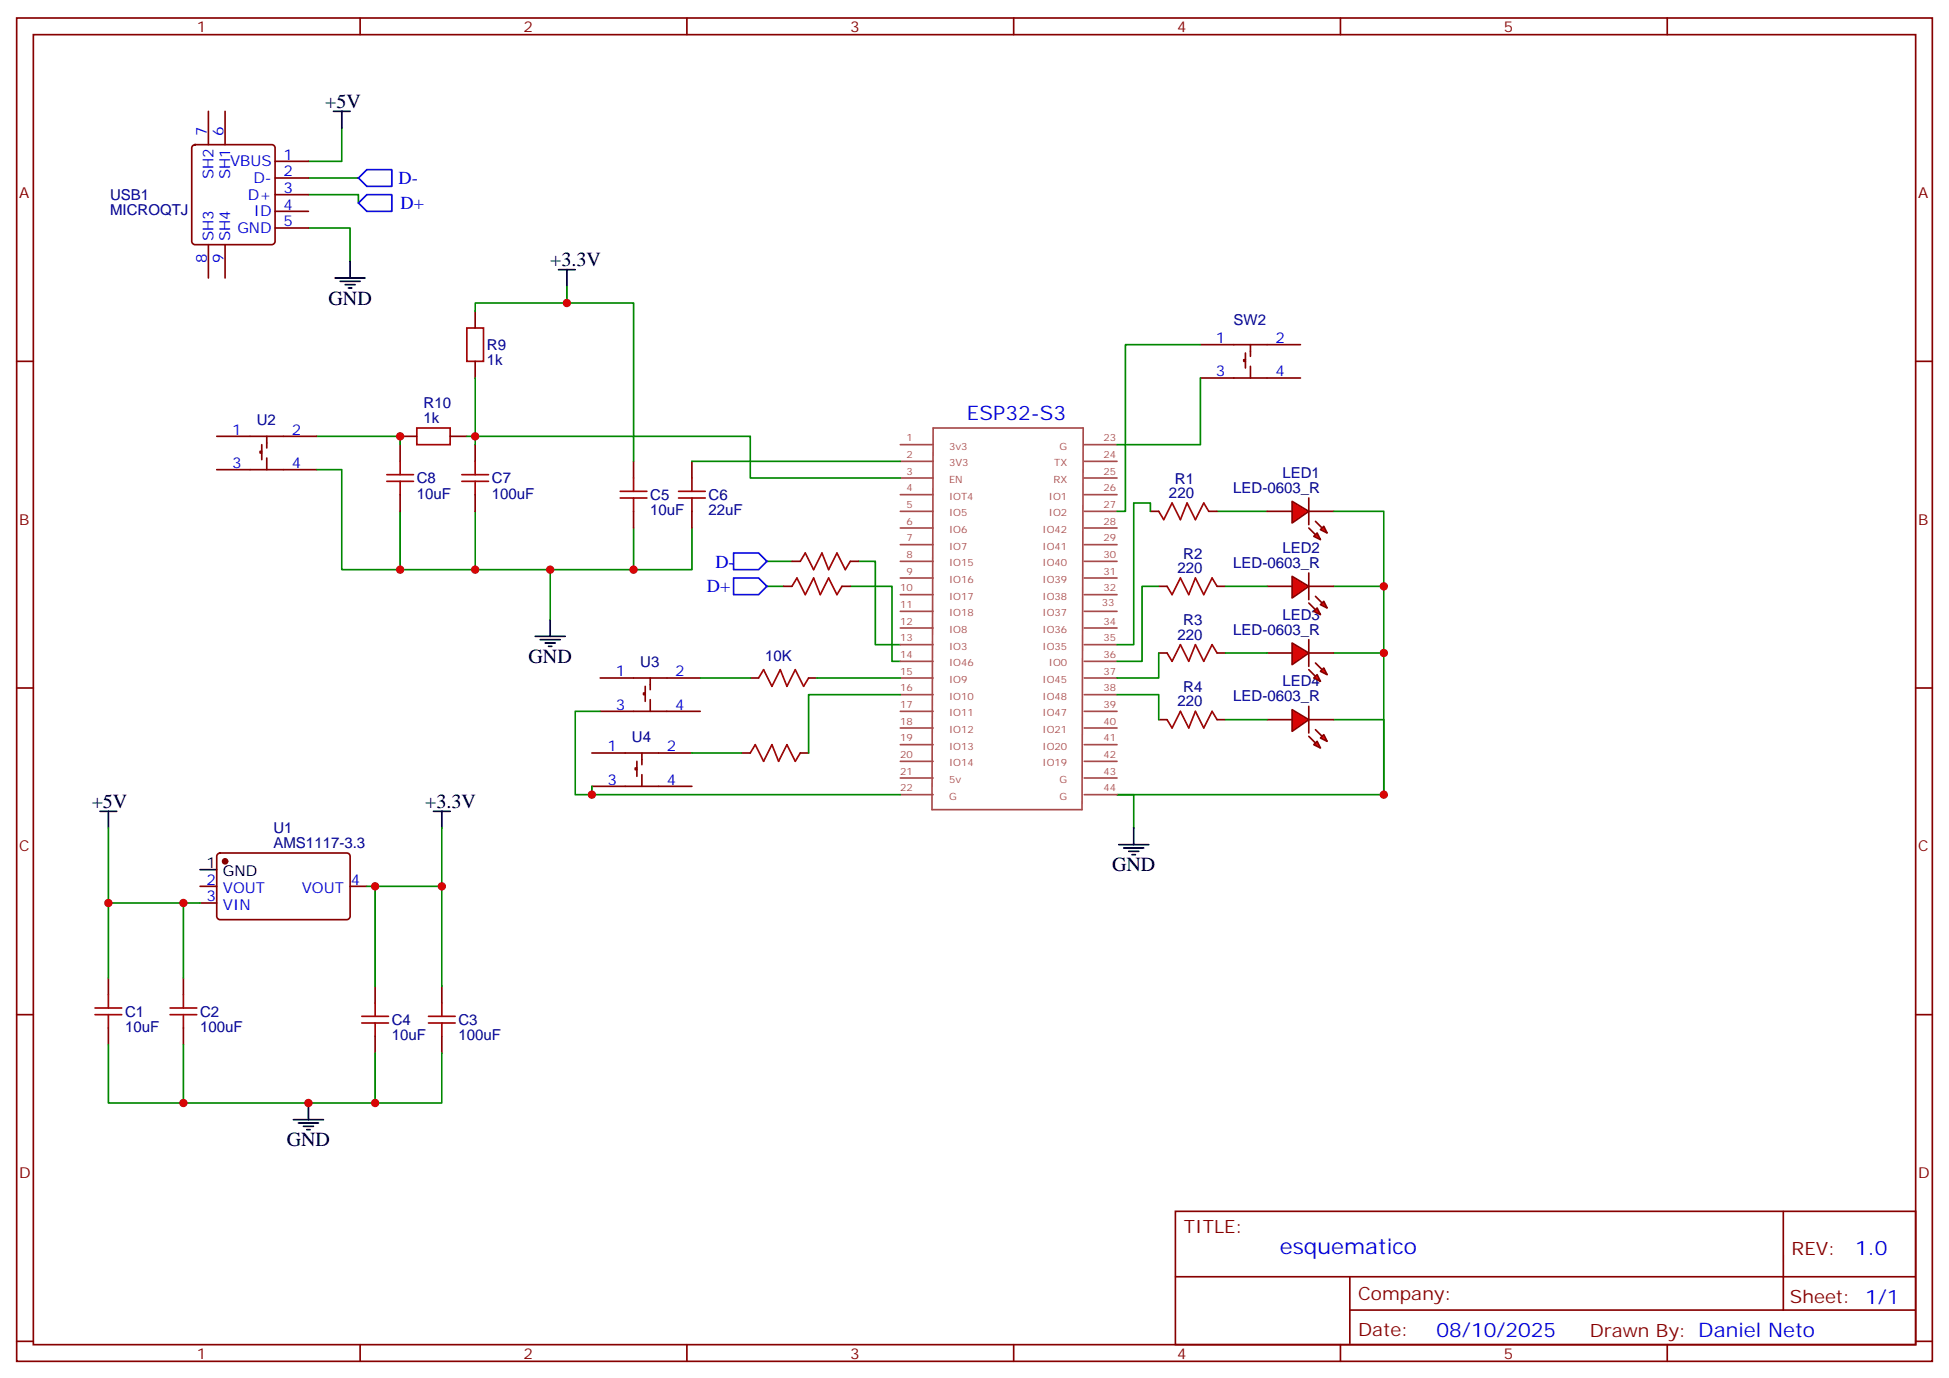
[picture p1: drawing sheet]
<svg xmlns="http://www.w3.org/2000/svg" width="412mm" height="292mm" viewBox="0 0 412 292" stroke-linecap="round" stroke-linejoin="round" font-family="sans-serif">
<g fill="none" stroke="#870000" stroke-width=".35">
<path d="M3.5 3.8h405.4v284.3h-405.4zM7.1 7.3h398.2v277.3h-398.2zM76.2 3.8v3.5M145.3 3.8v3.5M214.5 3.8v3.5M283.6 3.8v3.5M352.8 3.8v3.5M40.8 30.8l.5-.2h16.2a.71 .71 0 0 1 .7 .7v19.8a.76 .76 0 0 1-.7 .7h-16.2a.76 .76 0 0 1-.7-.7v-19.8zM44.1 23.6v7M47.6 23.6v7M58.2 34.1h7.1M58.2 37.7h7.1"/>
<path d="M44.1 51.8v7M47.6 51.8v7M58.2 41.2h7.1M58.2 44.7h7.1M58.2 48.3h7.1M3.5 76.5h3.6M405.3 76.5h3.6M167.6 118.8h1.7M179.9 118.8h1.8M165.8 124.1h1.8M178.2 124.1h1.7M3.5 145.6h3.6"/>
<path d="M245.2 152.3h1.7M257.5 152.3h1.8M405.3 145.6h3.6M3.5 214.8h3.6M405.3 214.8h3.6M248.7 256.4h156.6v28.2h-156.6zM377.3 256.4v20.9M248.7 270.2h156.5M285.6 277.3h119.6M285.6 270.2v14.2M3.5 283.9h3.6M76.2 284.6v3.5"/>
<path d="M145.3 284.6v3.5M214.5 284.6v3.5M283.6 284.6v3.5M352.8 284.6v3.5M405.3 283.9h3.6"/>
</g>
<path d="M65.3 37.7h10.5M72.3 27.1v7h-7M65.3 41.2h10.5v1.8M65.3 48.3h8.8v7M162.3 118.8h5.3M181.7 118.8h3.5v17.7h5.3M162.3 124.1h3.5M179.9 124.1h8.8v15.9h1.8M282.2 138.2h10.6v30M282.2 124.1h10.6v14.1M282.2 152.3h10.6v15.9h-56.4" fill="none" stroke="#008700" stroke-width=".35"/>
<path d="M169.3 118.8l1.1-1.7 1.8 3.5 1.7-3.5 1.4 3.5 1.8-3.5 1.8 3.5 1-1.8M167.6 124.1l1-1.8 1.8 3.6 1.8-3.6 1.4 3.6 1.7-3.6 1.8 3.6 1.1-1.8M246.9 152.3l1.1 1.8 1.8-3.5 1.7 3.5 1.4-3.5 1.8 3.5 1.8-3.5 1 1.7" fill="none" stroke="#a10000" stroke-width=".35"/>
<path d="M77.6 35.9h5.3v3.5h-5.3l-1.8-1.7zM77.6 41.2h5.3v3.5h-5.3l-1.8-1.7zM155.2 117.1h5.3l1.8 1.7-1.8 1.8h-5.3zM155.2 122.3h5.3l1.8 1.8-1.8 1.8h-5.3z" fill="none" stroke="#00f" stroke-width=".35"/>
<path d="M70.6 23.6h3.5M72.3 23.6v3.5M70.9 58.8h6.4M72 59.5h4.2M74.1 55.3v3.5M73 60.3h2.1M73.7 61h.7" fill="none" stroke="#000" stroke-width=".35"/>
<g fill="#f00" stroke="#870000" stroke-width=".35">
<path d="M273.4 150.2l3.5 2.1-3.5 2.5z"/>
<path d="M276.9 149.5v5.7z"/>
</g>
<g fill="#870000" stroke="#870000" stroke-width=".35">
<path d="M276.9 155.9l1.4 1.4z"/>
<path d="M278.3 154.4l1.5 1.5z"/>
</g>
<g fill="#f00" stroke="#870000" stroke-width=".35">
<path d="M278 157.6l.7-.7 .7 1.4z"/>
<path d="M279.4 156.2l.7-.7 .7 1.4z"/>
</g>
<path d="M245.2 138.2h1.7M257.5 138.2h1.8M268.1 152.3h5.3M276.9 152.3h5.3" fill="none" stroke="#870000" stroke-width=".35"/>
<path d="M259.3 152.3h8.8" fill="none" stroke="#008700" stroke-width=".35"/>
<path d="M246.9 138.2l1.1 1.8 1.8-3.5 1.7 3.5 1.4-3.5 1.8 3.5 1.8-3.5 1 1.7" fill="none" stroke="#a10000" stroke-width=".35"/>
<g fill="#f00" stroke="#870000" stroke-width=".35">
<path d="M273.4 136.1l3.5 2.1-3.5 2.5z"/>
<path d="M276.9 135.4v5.6z"/>
</g>
<g fill="#870000" stroke="#870000" stroke-width=".35">
<path d="M276.9 141.7l1.4 1.5z"/>
<path d="M278.3 140.3l1.5 1.4z"/>
</g>
<g fill="#f00" stroke="#870000" stroke-width=".35">
<path d="M278.7 142.8l.7 1.4-1.4-.7z"/>
<path d="M279.4 142.1l.7-.7 .7 1.4z"/>
</g>
<path d="M245.2 124.1h1.7M257.5 124.1h1.8M268.1 138.2h5.3M276.9 138.2h5.3" fill="none" stroke="#870000" stroke-width=".35"/>
<path d="M259.3 138.2h8.8" fill="none" stroke="#008700" stroke-width=".35"/>
<path d="M246.9 124.1l1.1 1.8 1.8-3.6 1.7 3.6 1.4-3.6 1.8 3.6 1.8-3.6 1 1.8" fill="none" stroke="#a10000" stroke-width=".35"/>
<g fill="#f00" stroke="#870000" stroke-width=".35">
<path d="M273.4 122l3.5 2.1-3.5 2.5z"/>
<path d="M276.9 121.3v5.6z"/>
</g>
<g fill="#870000" stroke="#870000" stroke-width=".35">
<path d="M276.9 127.6l1.4 1.4z"/>
<path d="M278.3 126.2l1.5 1.4z"/>
</g>
<g fill="#f00" stroke="#870000" stroke-width=".35">
<path d="M278.7 128.7l.7 1.4-1.4-.7z"/>
<path d="M279.4 128l.7-.7 .7 1.4z"/>
</g>
<path d="M268.1 124.1h5.3M276.9 124.1h5.3" fill="none" stroke="#870000" stroke-width=".35"/>
<path d="M257.5 108.2h10.6M259.3 124.1h8.8" fill="none" stroke="#008700" stroke-width=".35"/>
<g fill="#f00" stroke="#870000" stroke-width=".35">
<path d="M273.4 106.1l3.5 2.1-3.5 2.5z"/>
<path d="M276.9 105.4v5.7z"/>
</g>
<g fill="#870000" stroke="#870000" stroke-width=".35">
<path d="M276.9 111.8l1.4 1.4z"/>
<path d="M278.3 110.3l1.5 1.5z"/>
</g>
<g fill="#f00" stroke="#870000" stroke-width=".35">
<path d="M278.7 112.8l.7 1.4-1.4-.7z"/>
<path d="M279.4 112.1l.7-.7 .7 1.4z"/>
</g>
<g fill="none" stroke="#870000" stroke-width=".35">
<path d="M100.5 65.9v3.5M100.5 76.5v3.5M254 73h21.2M263.5 76.1h-.3v.4h.3M263.5 74.7v3.2M264.6 73v2.4M264.6 77.5v2.5M45.9 92.4h21.1M45.9 99.4h21.1M55.4 95.5h-.4v.4h.4M55.4 94.1v3.2M56.4 92.4v2.4"/>
<path d="M56.4 96.9v2.5M84.7 94.1v3.5M84.7 92.4h3.5M95.2 92.4h3.6M100.5 94.1v3.5M134.1 97.6v3.6M146.4 97.6v3.6M254 80h21.2M84.7 104.7v3.5M100.5 104.7v3.5M134.1 108.2v3.6M146.4 108.2v3.6"/>
<path d="M243.4 108.2h1.8M255.8 108.2h1.7M268.1 108.2h5.3M276.9 108.2h5.3M125.2 159.4h21.2M127 143.5h21.2M127 150.6h21.2M135.8 159.4v2.5M136.5 146.7h-.3v.3h.3M136.5 145.3v3.1M137.6 143.5v2.5M137.6 148.1v2.5"/>
<path d="M157 159.4h1.7M158.7 143.5h1.8M169.3 159.4h1.8M171.1 143.5h1.8M125.2 166.4h21.2M134.8 162.6h-.4v.3h.4M134.8 161.1v3.2M135.8 164v2.4M42.3 187.6h3.6M42.3 191.1h3.6M46.1 180.8l.5-.2h26.8a.71 .71 0 0 1 .7 .7v12.7a.76 .76 0 0 1-.7 .7h-26.8a.76 .76 0 0 1-.7-.7v-12.7zM74.1 187.6h3.5"/>
<path d="M22.9 207v3.5M22.9 217.6v3.5M38.8 207v3.5M38.8 217.6v3.5M79.4 208.8v3.5M79.4 219.4v3.5M93.5 208.8v3.5M93.5 219.4v3.5"/>
</g>
<g fill="none" stroke="#a10000" stroke-width=".35">
<path d="M98.8 69.4h3.5v7.1h-3.5zM84.7 97.6v2.9M88.2 90.6h7v3.5h-7zM100.5 97.6v2.9M81.8 100.5h5.7M81.8 101.9h5.7M84.7 101.9v2.8M97.7 100.5h5.7M97.7 101.9h5.7M100.5 101.9v2.8M131.2 104h5.7M131.2 105.4h5.7"/>
<path d="M134.1 101.2v2.8M134.1 105.4v2.8M143.6 104h5.6M143.6 105.4h5.6M146.4 101.2v2.8M146.4 105.4v2.8M245.2 108.2l1 1.8 1.8-3.5 1.8 3.5 1.4-3.5 1.7 3.5 1.8-3.5 1.1 1.7M158.7 159.4l1.1-1.8 1.8 3.5 1.7-3.5 1.4 3.5 1.8-3.5 1.8 3.5 1-1.7M160.5 143.5l1.1-1.8 1.7 3.6 1.8-3.6 1.4 3.6 1.8-3.6 1.7 3.6 1.1-1.8M20.1 213.4h5.7M20.1 214.8h5.7M22.9 210.5v2.9"/>
<path d="M22.9 214.8v2.8M36 213.4h5.6M36 214.8h5.6M38.8 210.5v2.9M38.8 214.8v2.8M76.6 215.1h5.6M76.6 216.5h5.6M79.4 212.3v2.8M79.4 216.5v2.9M90.7 215.1h5.6M90.7 216.5h5.6M93.5 212.3v2.8"/>
<path d="M93.5 216.5v2.9"/>
</g>
<g fill="none" stroke="#008700" stroke-width=".35">
<path d="M119.9 60.6v3.5h-19.4v1.8M119.9 64.1h14.2v33.5M254 73h-15.9v35.2h-1.7M67 92.4h17.7v1.7M67 99.4h5.3v21.2h12.4M100.5 94.1v-1.7h58.2v8.8h31.8M100.5 80v12.4h-1.7M146.4 97.6h44.1M254 80v14.1h-17.6M84.7 108.2v12.4h49.4v-8.8M100.5 108.2v12.4M146.4 111.8v8.8h-12.3"/>
<path d="M243.4 108.2v-1.7h-3.5v30h-3.5M282.2 108.2h10.6v15.9M116.4 120.6v10.6M245.2 138.2v5.3h-8.8M245.2 124.1h-3.5v15.9h-5.3M127 150.6h-5.3v17.6h3.5M146.4 159.4h10.6M148.2 143.5h10.5M172.9 143.5h17.6M190.5 147h-19.4v12.4M236.4 147h8.8v5.3M22.9 175.3v15.8h19.4"/>
<path d="M93.5 175.3v12.3h-15.9M125.2 166.4v1.8h65.3M236.4 168.2h3.5v7.1M22.9 191.1v15.9M38.8 191.1v15.9M79.4 187.6v21.2M93.5 187.6v21.2M22.9 221.1v12.4h56.5v-10.6M38.8 221.1v12.4M93.5 222.9v10.6h-14.1"/>
</g>
<g fill="none" stroke="#000" stroke-width=".35">
<path d="M118.2 57.1h3.5M119.9 57.1v3.5M113.2 134.7h6.4M114.3 135.4h4.2M115.4 136.1h2.1M116.1 136.8h.7M116.4 131.2v3.5M21.2 171.7h3.5M22.9 171.7v3.6M91.7 171.7h3.5M93.5 171.7v3.6M236.7 178.8h6.4"/>
<path d="M237.8 179.5h4.2M239.9 175.3v3.5M42.3 184.1h3.6M238.8 180.2h2.1M239.5 180.9h.7M62.1 237h6.3M63.1 237.7h4.3M64.2 238.4h2.1M64.9 239.1h.7M65.3 233.5v3.5"/>
</g>
<g fill="none" stroke="#a64a4a" stroke-width=".35">
<path d="M190.5 94.1h6.9M190.5 97.6h6.9M197.4 90.6h31.8l-.2 80.8h-31.8zM229.4 94.1h7M229.4 97.6h7M190.5 101.2h6.9M190.5 104.7h6.9M190.5 108.2h6.9M190.5 111.8h6.9M190.5 115.3h6.9M190.5 118.8h6.9M229.4 101.2h7"/>
<path d="M229.4 104.7h7M229.4 108.2h7M229.4 111.8h7M229.4 115.3h7M229.4 118.8h7M190.5 122.3h6.9M190.5 125.9h6.9M190.5 129.4h6.9M190.5 132.9h6.9M190.5 136.5h6.9M190.5 140h6.9M229.4 122.3h7"/>
<path d="M229.4 125.9h7M229.4 129.4h7M229.4 132.9h7M229.4 136.5h7M229.4 140h7M190.5 143.5h6.9M190.5 147h6.9M190.5 150.6h6.9M190.5 154.1h6.9M190.5 157.6h6.9M229.4 143.5h7M229.4 147h7"/>
<path d="M229.4 150.6h7M229.4 154.1h7M229.4 157.6h7M190.5 161.1h6.9M190.5 164.7h6.9M190.5 168.2h6.9M229.4 161.1h7M229.4 164.7h7M229.4 168.2h7"/>
</g>
<circle cx="47.6" cy="182.3" r=".53" fill="#870000" stroke="#870000" stroke-width=".35"/>
<g fill="#c00">
<circle cx="292.8" cy="168.2" r=".88"/>
<circle cx="292.8" cy="138.2" r=".88"/>
<circle cx="292.8" cy="124.1" r=".88"/>
<circle cx="22.9" cy="191.1" r=".88"/>
<circle cx="38.8" cy="191.1" r=".88"/>
<circle cx="79.4" cy="187.6" r=".88"/>
<circle cx="93.5" cy="187.6" r=".88"/>
<circle cx="38.8" cy="233.5" r=".88"/>
<circle cx="65.3" cy="233.5" r=".88"/>
<circle cx="79.4" cy="233.5" r=".88"/>
<circle cx="125.2" cy="168.2" r=".88"/>
<circle cx="100.5" cy="120.6" r=".88"/>
<circle cx="134.1" cy="120.6" r=".88"/>
<circle cx="116.4" cy="120.6" r=".88"/>
<circle cx="119.9" cy="64.1" r=".88"/>
<circle cx="100.5" cy="92.4" r=".88"/>
<circle cx="84.7" cy="92.4" r=".88"/>
<circle cx="84.7" cy="120.6" r=".88"/>
</g>
<text font-size="4.6" fill="#00f" x="270.8" y="265.4">esquematico</text>
<g font-size="4.2">
<text x="68.8" y="22.9">+5V</text>
<text x="116.4" y="56.4">+3.3V</text>
<text x="69.5" y="64.5">GND</text>
<text x="111.8" y="140.3">GND</text>
<text x="19.4" y="171">+5V</text>
<text x="90" y="171">+3.3V</text>
<text x="235.3" y="184.4">GND</text>
<text x="60.7" y="242.6">GND</text>
</g>
<g font-size="4.2" fill="#00f">
<text x="204.6" y="88.8">ESP32-S3</text>
<text x="392.5" y="265.7">1.0</text>
<text x="304" y="283">08/10/2025</text>
</g>
<g font-size="3.9" fill="#00f">
<text x="84.3" y="39">D-</text>
<text x="84.8" y="44.3">D+</text>
<text x="149.5" y="125.4">D+</text>
<text x="151.4" y="120.1">D-</text>
</g>
<g font-size="3.9" fill="#800">
<text x="250.5" y="261">TITLE:</text>
<text x="379.1" y="265.7">REV:</text>
<text x="287.4" y="275.2">Company:</text>
<text x="378.7" y="275.8">Sheet: 1/1</text>
<text x="287.4" y="282.9">Date:</text>
<text x="336.4" y="282.9">Drawn By: Daniel Neto</text>
</g>
<g font-size="3.2" fill="#800">
<text x="41.6" y="6.8">1</text>
<text x="110.8" y="6.8">2</text>
<text x="179.9" y="6.8">3</text>
<text x="249.1" y="6.8">4</text>
<text x="318.2" y="6.8">5</text>
<text x="4.1" y="41.9">A</text>
<text x="405.9" y="41.9">A</text>
<text x="4.1" y="111.1">B</text>
<text x="405.9" y="111.1">B</text>
<text x="4.1" y="180.2">C</text>
<text x="405.9" y="180.2">C</text>
<text x="4.1" y="249.3">D</text>
<text x="405.9" y="249.3">D</text>
<text x="41.6" y="287.6">1</text>
<text x="110.8" y="287.6">2</text>
<text x="179.9" y="287.6">3</text>
<text x="249.1" y="287.6">4</text>
<text x="318.2" y="287.6">5</text>
</g>
<g font-size="3.2" fill="#00f">
<text x="43.7" y="28.9" transform="rotate(-90 43.7 28.9)">7</text>
<text x="47.3" y="28.9" transform="rotate(-90 47.3 28.9)">6</text>
<text x="48.7" y="35.2">VBUS</text>
<text x="60" y="33.8">1</text>
<text x="45.2" y="37.9" transform="rotate(-90 45.2 37.9)">SH2</text>
<text x="48.7" y="37.9" transform="rotate(-90 48.7 37.9)">SH1</text>
<text x="53.6" y="38.7">D-</text>
<text x="60" y="37.3">2</text>
<text x="60" y="40.9">3</text>
<text x="52.5" y="42.3">D+</text>
<text x="53.7" y="45.8">ID</text>
<text x="60" y="44.4">4</text>
<text x="60" y="47.9">5</text>
<text x="45.2" y="51.1" transform="rotate(-90 45.2 51.1)">SH3</text>
<text x="48.7" y="51.1" transform="rotate(-90 48.7 51.1)">SH4</text>
<text x="50.2" y="49.3">GND</text>
<text x="43.7" y="55.6" transform="rotate(-90 43.7 55.6)">8</text>
<text x="47.3" y="55.6" transform="rotate(-90 47.3 55.6)">9</text>
<text x="257.3" y="72.6">1</text>
<text x="269.9" y="72.6">2</text>
<text x="257.3" y="79.7">3</text>
<text x="269.9" y="79.7">4</text>
<text x="49.1" y="92">1</text>
<text x="61.7" y="92">2</text>
<text x="49.1" y="99.1">3</text>
<text x="61.7" y="99.1">4</text>
<text x="130.3" y="143.2">1</text>
<text x="142.9" y="143.2">2</text>
<text x="130.3" y="150.2">3</text>
<text x="142.9" y="150.2">4</text>
<text x="128.5" y="159">1</text>
<text x="141.1" y="159">2</text>
<text x="128.5" y="166.1">3</text>
<text x="141.1" y="166.1">4</text>
<text x="43.7" y="190.8">3</text>
<text x="43.7" y="187.3">2</text>
<text x="47.2" y="189">VOUT</text>
<text x="63.8" y="189">VOUT</text>
<text x="74.3" y="187.3">4</text>
<text x="47.2" y="192.5">VIN</text>
</g>
<g font-size="3.2" fill="#000080">
<text x="23.3" y="45.6">MICROQTJ</text>
<text x="23.3" y="42.3">USB1</text>
<text x="261" y="68.8">SW2</text>
<text x="103" y="77.3">1k</text>
<text x="103" y="74.1">R9</text>
<text x="54.3" y="90">U2</text>
<text x="89.6" y="89.5">1k</text>
<text x="89.6" y="86.4">R10</text>
<text x="271.3" y="101.2">LED1</text>
<text x="88.2" y="105.5">10uF</text>
<text x="88.2" y="102.3">C8</text>
<text x="104.1" y="105.5">100uF</text>
<text x="104.1" y="102.3">C7</text>
<text x="137.6" y="105.8">C5</text>
<text x="149.9" y="105.8">C6</text>
<text x="247.4" y="105.4">220</text>
<text x="248.6" y="102.4">R1</text>
<text x="260.9" y="104.4">LED-0603_R</text>
<text x="137.6" y="109.1">10uF</text>
<text x="149.9" y="109.1">22uF</text>
<text x="250.4" y="118.3">R2</text>
<text x="271.3" y="117.1">LED2</text>
<text x="249.1" y="121.3">220</text>
<text x="260.9" y="120.2">LED-0603_R</text>
<text x="271.3" y="131.2">LED3</text>
<text x="249.1" y="135.4">220</text>
<text x="250.4" y="132.4">R3</text>
<text x="260.9" y="134.3">LED-0603_R</text>
<text x="135.5" y="141.1">U3</text>
<text x="161.9" y="140">10K</text>
<text x="249.1" y="149.5">220</text>
<text x="250.4" y="146.5">R4</text>
<text x="260.9" y="148.4">LED-0603_R</text>
<text x="271.3" y="145.3">LED4</text>
<text x="133.7" y="157">U4</text>
<text x="57.9" y="179.5">AMS1117-3.3</text>
<text x="57.9" y="176.3">U1</text>
<text x="26.5" y="215.2">C1</text>
<text x="42.3" y="215.2">C2</text>
<text x="26.5" y="218.4">10uF</text>
<text x="42.3" y="218.4">100uF</text>
<text x="82.9" y="220.2">10uF</text>
<text x="82.9" y="217">C4</text>
<text x="97" y="220.2">100uF</text>
<text x="97" y="217">C3</text>
</g>
<g font-size="3.2">
<text x="43.7" y="183.7">1</text>
<text x="47.2" y="185.5">GND</text>
</g>
<g font-size="2.1" fill="#a54b4b">
<text x="191.8" y="93.4">1</text>
<text x="200.8" y="95.2">3v3</text>
<text x="224.2" y="95.2">G</text>
<text x="233.5" y="93.4">23</text>
<text x="191.8" y="97">2</text>
<text x="191.8" y="100.5">3</text>
<text x="200.8" y="98.7">3V3</text>
<text x="223.1" y="98.7">TX</text>
<text x="233.5" y="97">24</text>
<text x="233.5" y="100.5">25</text>
<text x="191.8" y="104">4</text>
<text x="191.8" y="107.5">5</text>
<text x="200.8" y="102.2">EN</text>
<text x="200.8" y="105.7">IOT4</text>
<text x="221.9" y="105.7">IO1</text>
<text x="222.9" y="102.2">RX</text>
<text x="233.5" y="104">26</text>
<text x="233.5" y="107.5">27</text>
<text x="191.8" y="111.1">6</text>
<text x="200.8" y="109.3">IO5</text>
<text x="200.8" y="112.8">IO6</text>
<text x="220.6" y="112.8">IO42</text>
<text x="221.9" y="109.3">IO2</text>
<text x="233.5" y="111.1">28</text>
<text x="191.8" y="114.6">7</text>
<text x="191.8" y="118.1">8</text>
<text x="200.8" y="116.3">IO7</text>
<text x="200.8" y="119.9">IO15</text>
<text x="220.6" y="116.3">IO41</text>
<text x="220.6" y="119.9">IO40</text>
<text x="233.5" y="114.6">29</text>
<text x="233.5" y="118.1">30</text>
<text x="190.5" y="125.2">10</text>
<text x="191.8" y="121.6">9</text>
<text x="200.8" y="123.4">IO16</text>
<text x="220.6" y="123.4">IO39</text>
<text x="233.5" y="121.6">31</text>
<text x="233.5" y="125.2">32</text>
<text x="190.5" y="128.7">11</text>
<text x="200.8" y="126.9">IO17</text>
<text x="200.8" y="130.4">IO18</text>
<text x="220.6" y="126.9">IO38</text>
<text x="220.6" y="130.4">IO37</text>
<text x="233.1" y="128.4">33</text>
<text x="190.5" y="132.2">12</text>
<text x="190.5" y="135.8">13</text>
<text x="200.8" y="134">IO8</text>
<text x="200.8" y="137.5">IO3</text>
<text x="220.6" y="134">IO36</text>
<text x="220.6" y="137.5">IO35</text>
<text x="233.5" y="132.2">34</text>
<text x="233.5" y="135.8">35</text>
<text x="190.5" y="139.3">14</text>
<text x="190.5" y="142.8">15</text>
<text x="200.8" y="141">IO46</text>
<text x="221.9" y="141">IO0</text>
<text x="233.5" y="139.3">36</text>
<text x="233.5" y="142.8">37</text>
<text x="190.5" y="146.3">16</text>
<text x="190.5" y="149.9">17</text>
<text x="200.8" y="144.6">IO9</text>
<text x="200.8" y="148.1">IO10</text>
<text x="220.6" y="144.6">IO45</text>
<text x="220.6" y="148.1">IO48</text>
<text x="233.5" y="146.3">38</text>
<text x="233.5" y="149.9">39</text>
<text x="190.5" y="153.4">18</text>
<text x="200.8" y="151.6">IO11</text>
<text x="200.8" y="155.1">IO12</text>
<text x="220.6" y="151.6">IO47</text>
<text x="220.6" y="155.1">IO21</text>
<text x="233.5" y="153.4">40</text>
<text x="190.5" y="156.9">19</text>
<text x="190.5" y="160.5">20</text>
<text x="200.8" y="158.7">IO13</text>
<text x="220.6" y="158.7">IO20</text>
<text x="233.5" y="156.9">41</text>
<text x="233.5" y="160.5">42</text>
<text x="190.5" y="164">21</text>
<text x="190.5" y="167.5">22</text>
<text x="200.8" y="162.2">IO14</text>
<text x="200.8" y="165.7">5v</text>
<text x="220.6" y="162.2">IO19</text>
<text x="224.2" y="165.7">G</text>
<text x="233.5" y="164">43</text>
<text x="233.5" y="167.5">44</text>
<text x="200.8" y="169.2">G</text>
<text x="224.2" y="169.2">G</text>
</g>
</svg>
